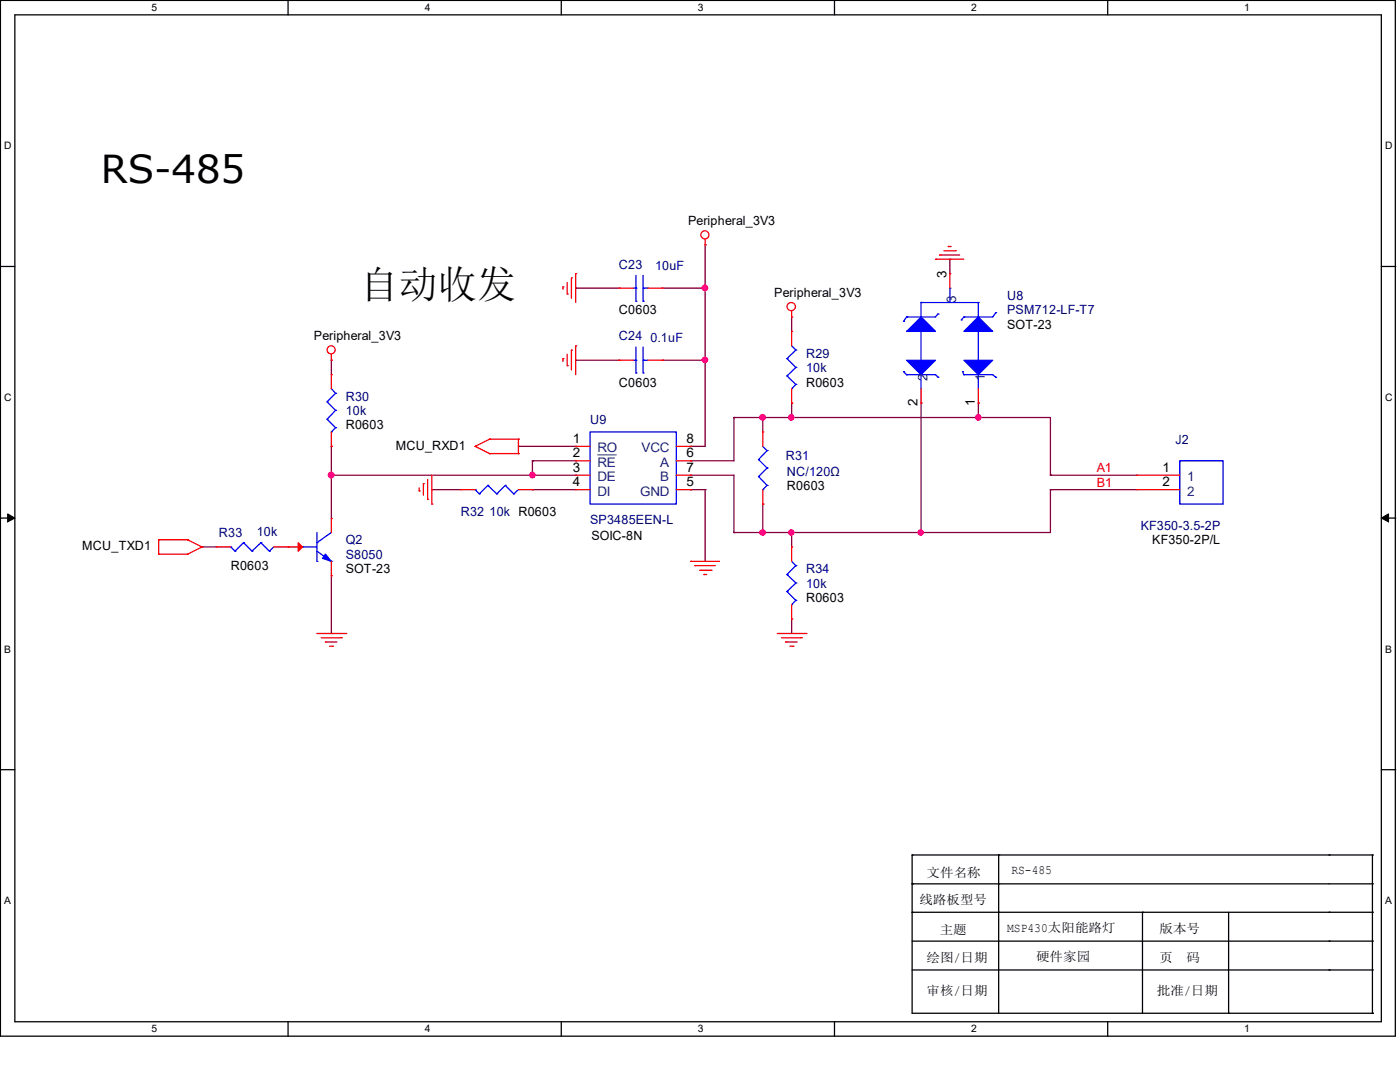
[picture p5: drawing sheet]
<svg xmlns="http://www.w3.org/2000/svg" width="279mm" height="216mm" viewBox="0 0 279 216" stroke-linecap="round" stroke-linejoin="round" font-family="sans-serif">
<path d="M.1 .1h278.4v206.7h-278.4zM3 3h272.7v200.9h-272.7z" fill="none" stroke="#000" stroke-width=".25"/>
<g fill="#fff">
<path d="M30.2 .4h1v2.2h-1z"/>
<path d="M30.2 204.2h1v2.2h-1z"/>
</g>
<path d="M57.5 .1v2.9M57.5 203.9v2.9" fill="none" stroke="#000" stroke-width=".25"/>
<g fill="#fff">
<path d="M84.8 .4h1v2.2h-1z"/>
<path d="M84.8 204.2h1v2.2h-1z"/>
</g>
<path d="M112 .1v2.9M112 203.9v2.9" fill="none" stroke="#000" stroke-width=".25"/>
<g fill="#fff">
<path d="M139.3 .4h1v2.2h-1z"/>
<path d="M139.3 204.2h1v2.2h-1z"/>
</g>
<path d="M166.5 .1v2.9M166.5 203.9v2.9" fill="none" stroke="#000" stroke-width=".25"/>
<g fill="#fff">
<path d="M193.8 .4h1v2.2h-1z"/>
<path d="M193.8 204.2h1v2.2h-1z"/>
</g>
<path d="M221.1 .1v2.9M221.1 203.9v2.9" fill="none" stroke="#000" stroke-width=".25"/>
<g fill="#fff">
<path d="M248.3 .4h1v2.2h-1z"/>
<path d="M248.3 204.2h1v2.2h-1z"/>
<path d="M.8 28h1.4v2.2h-1.4z"/>
<path d="M276.4 28h1.4v2.2h-1.4z"/>
<path d="M.8 78.2h1.4v2.2h-1.4z"/>
<path d="M276.4 78.2h1.4v2.2h-1.4z"/>
</g>
<path d="M.1 53.2h2.9M275.7 53.2h2.9" fill="none" stroke="#000" stroke-width=".25"/>
<g fill="#fff">
<path d="M.8 128.4h1.3v2.2h-1.3z"/>
<path d="M276.4 128.4h1.3v2.2h-1.3z"/>
</g>
<path d="M.1 103.4h2.9M275.7 103.4h2.9" fill="none" stroke="#000" stroke-width=".25"/>
<path d="M1.5 102.5l1.5 .9-1.5 .7zM275.7 103.4l1.4-.9v1.6z" fill="#000" stroke="#000" stroke-width=".2"/>
<g fill="#fff">
<path d="M.8 178.6h1.2v2.2h-1.2z"/>
<path d="M276.4 178.6h1.2v2.2h-1.2z"/>
</g>
<g fill="none" stroke="#000" stroke-width=".25">
<path d="M.1 153.6h2.9M275.7 153.6h2.9M182 170.6h.1M182 176.4h.1M182 170.6v31.6h91.9M182 170.6h91.9M182 176.4h91.9M199.3 176.4h.1M199.3 170.6h.1M199.3 170.6v31.6M265.3 170.6h.1M273.9 170.6h.1"/>
<path d="M273.9 176.4h.1M273.9 170.6v31.6M182 182h.1M182 182h91.9M182 187.8h91.9M182 193.5h91.9M199.3 182h.1M228 182h.1M228 182v20.2M245.2 182v20.2M265.3 182h.1M265.3 193.5h.1"/>
<path d="M265.3 187.8h.1M273.9 187.8h.1M273.9 182h.1M273.9 193.5h.1M245.2 202.2h.1M273.9 202.2h.1"/>
</g>
<g fill="none" stroke="#800040" stroke-width=".25">
<path d="M114.9 57.5h.1M114.9 57.5h8.6M132.2 57.5h.1M132.2 57.5h8.5M140.7 48.9h.1M140.7 57.5h.1M140.7 48.9v40.2h-2.9M189.6 51.7h.1M189.6 51.7v2.9M66.1 71.9h.1M66.1 71.9v2.9M114.9 71.9h.1"/>
<path d="M114.9 71.9h8.6M132.2 71.9h.1M132.2 71.9h8.5M140.7 71.9h.1M158 63.2h.1M158 63.2v2.9M66.1 89.1h.1M66.1 94.8h.1M66.1 94.8h48.8M66.1 89.1v14.4M86.2 97.7h.1M86.2 97.7h5.7"/>
<path d="M103.5 89.1h.1M103.5 89.1h11.4M106.3 91.9h.1M106.3 94.8h.1M106.3 97.7h.1M106.3 97.7h8.6M106.3 91.9h8.6M106.3 91.9v2.9M137.8 94.8h.1M137.8 97.7h.1M137.8 89.1h.1M137.8 91.9h.1"/>
<path d="M137.8 94.8h8.7v11.5M137.8 97.7h2.9M140.7 97.7h.1M140.7 97.7v14.3M146.5 83.3h.1M146.5 83.3h63.1v11.5M146.5 83.3v8.6h-8.7M152.2 83.3h.1M152.2 83.3v2.9M158 80.4h.1M158 83.3h.1M158 80.4v2.9"/>
<path d="M183.8 80.4h.1M183.8 80.4v25.9M195.2 80.4h.1M195.2 83.3h.1M195.2 80.4v2.9M209.6 94.8h.1M209.6 97.7h.1M209.6 97.7v8.6h-63.1M209.6 94.8h17.2M209.6 97.7h17.2M40.3 109.1h.1M40.3 109.1h2.9"/>
<path d="M66.1 114.9v11.5M146.5 106.3h.1M152.2 106.3h.1M152.2 100.6h.1M152.2 100.6v5.7M158 106.3h.1M158 106.3v2.8M183.8 106.3h.1M66.1 126.4h.1M158 123.5h.1M158 123.5v2.9"/>
</g>
<g fill="#f0f" stroke="#f0f" stroke-width=".25">
<circle cx="183.7" cy="106.3" r=".51"/>
<circle cx="140.7" cy="57.4" r=".55"/>
<circle cx="152.2" cy="83.3" r=".55"/>
<circle cx="152.2" cy="106.3" r=".53"/>
<circle cx="157.9" cy="106.3" r=".51"/>
<circle cx="195.2" cy="83.3" r=".53"/>
<circle cx="157.9" cy="83.3" r=".53"/>
<circle cx="106.2" cy="94.8" r=".53"/>
<circle cx="66.1" cy="94.8" r=".55"/>
<circle cx="140.7" cy="71.8" r=".53"/>
</g>
<g fill="none" stroke="#f00" stroke-width=".25">
<path d="M112.4 57.2h.1M112.4 57.2v.5M113.2 58.7h.1M113.2 56.4v2.3M114 55.5h.1M114 55.5v4M114.9 54.6h.1M114.9 54.6v5.8M123.5 57.5h.1M123.5 57.5h2.9M129.3 57.5h2.9M132.2 57.5h.1"/>
<path d="M140.7 48.9h.1M140.7 47.8v1.1M186.7 51.7h.1M186.7 51.7h5.7M187.5 50.9h.1M187.5 50.9h4M188.4 50h2.3M189.2 49.2h.1M189.2 49.2h.6M189.6 54.6h.1M189.6 54.6v2.9M190.7 50h.1"/>
<path d="M66.1 71.9h.1M66.1 74.8h.1M66.1 70.7v1.2M66.1 74.8v2.8M112.4 71.5h.1M112.4 71.5v.6M113.2 73h.1M113.2 70.7v2.3M114 69.8h.1M114 69.8v4M114.9 69h.1M114.9 69v5.8"/>
<path d="M123.5 71.9h.1M123.5 71.9h2.9M129.3 71.9h2.9M132.2 71.9h.1M158 63.2h.1M158 66.1h.1M158 62.1v1.1M158 66.1v2.9M158 77.6v2.8M183.8 77.6v2.8M195.2 77.6v2.8M66.1 89.1h.1"/>
<path d="M66.1 86.2v2.9M83.7 98h.1M83.7 97.4v.6M84.5 96.5h.1M84.5 96.5v2.3M85.3 99.7h.1M85.3 95.7v4M86.2 94.8v5.8M91.9 97.7h.1M91.9 97.7h2.9M94.8 89.1h.1M94.8 89.1l2.9 1.4"/>
<path d="M97.7 87.6h.1M97.7 90.5h.1M97.7 87.6l-2.9 1.5M97.7 87.6h5.8M97.7 90.5h5.8M103.5 87.6h.1M103.5 90.5h.1M103.5 87.6v2.9M103.5 97.7h2.8M106.3 97.7h.1M114.9 89.1h.1M114.9 91.9h.1"/>
<path d="M114.9 94.8h.1M114.9 97.7h.1M114.9 89.1h2.9M114.9 91.9h2.9M114.9 94.8h2.9M114.9 97.7h2.9M135 89.1h2.8M135 91.9h2.8M135 94.8h2.8M135 97.7h2.8M137.8 97.7h.1M137.8 91.9h.1"/>
<path d="M137.8 94.8h.1M137.8 89.1h.1M152.2 86.2h.1M152.2 86.2v2.9M152.2 97.7v2.9M158 80.4h.1M183.8 80.4h.1M195.2 80.4h.1M226.8 94.8h.1M226.8 97.7h.1M226.8 94.8h8.7M226.8 97.7h8.7"/>
<path d="M31.7 110.6h.1M31.7 107.7h.1M31.7 110.6h5.7M31.7 107.7v2.9M31.7 107.7h5.7M37.4 110.6h.1M37.4 107.7h.1M37.4 107.7l2.9 1.4M40.3 109.1h.1M40.3 109.1l-2.9 1.5M43.2 109.1h.1M43.2 109.1h2.9"/>
<path d="M54.6 109.1h5.8M57.5 109.1h.1M66.1 103.5h.1M66.1 114.9h.1M66.1 103.5v2.8M66.1 112v2.9M86.2 100.6h.1M137.8 112h.1M137.8 112h5.8M138.7 112.9h.1M138.7 112.9h4M139.6 113.8h2.3"/>
<path d="M140.5 114.6h.1M140.5 114.6h.6M141.9 113.8h.1M152.2 100.6h.1M158 109.1h.1M158 109.1v2.9M63.2 126.4h5.8M64.1 127.3h4.1M64.9 128.1h.1M64.9 128.1h2.3M65.8 128.9h.6M66.4 128.9h.1"/>
<path d="M68.2 127.3h.1M69 126.4h.1M155.1 126.4h5.8M156 127.3h3.9M156.8 128.1h.1M156.8 128.1h2.3M157.6 128.9h.6M158 123.5h.1M158 120.6v2.9M158.2 128.9h.1M159.9 127.3h.1M160.9 126.4h.1"/>
<circle cx="140.7" cy="46.9" r=".8"/>
<circle cx="66.1" cy="69.8" r=".8"/>
<circle cx="157.9" cy="61.2" r=".83"/>
</g>
<g fill="none" stroke="#00f" stroke-width=".25">
<path d="M126.4 57.5h.5M126.9 57.5h.1M126.9 54.9v5.2M128.4 57.5h.1M128.4 57.5h.9M128.4 54.9v5.2M189.6 57.5h.1M189.6 57.5v2.9M66.1 77.6l.9 .9M67 78.5h.1M67 78.5l-1.7 1.7M126.4 71.9h.5"/>
<path d="M126.9 60.1h.1M126.9 71.9h.1M126.9 74.4h.1M126.9 69.3v5.1M128.4 60.1h.1M128.4 74.4h.1M128.4 71.9h.1M128.4 69.3v5.1M128.4 71.9h.9M157.1 71.5h.1M157.1 75h.1M157.1 71.5l1.7 1.8"/>
<path d="M157.1 75l1.7 1.7M158 77.6h.1M158 69l.8 .8M158.8 69.8h.1M158.8 73.3h.1M158.8 76.7h.1M158.8 69.8l-1.7 1.7M158.8 73.3l-1.7 1.7M158.8 76.7l-.8 .9M180.3 64.1h.1M180.3 74.2h.1M180.3 74.2l.6 .6"/>
<path d="M180.9 63.2h.1M180.9 74.8h.1M180.9 74.8h5.8l.5 .5M180.9 63.2l-.6 .9M183.8 60.4h.1M183.8 60.4v17.2M183.8 60.4h11.4M187.2 62.7h.1M187.2 75.3h.1M187.2 62.7l-.5 .5h-5.8M191.9 63.8h.1M192.1 74.2h.1"/>
<path d="M192.1 74.2l.3 .6M192.4 74.8h.1M192.4 63.2h.1M192.4 74.8h5.7l.6 .5M192.4 63.2l-.5 .6M195.2 60.4h.1M195.2 60.4v17.2M198.7 62.4h.1M198.7 75.3h.1M198.7 62.4l-.6 .8h-5.7M65.3 80.2h.1M65.3 83.7h.1"/>
<path d="M65.3 80.2l1.7 1.7M65.3 83.7l1.7 1.6M66.1 86.2h.1M67 81.9h.1M67 85.3h.1M67 81.9l-1.7 1.8M67 85.3l-.9 .9M94.8 97.7h.1M94.8 97.7l.9 .9M95.7 98.6h.1M97.4 96.9h.1M97.4 96.9l1.7 1.7"/>
<path d="M97.4 96.9l-1.7 1.7M99.1 98.6h.1M100.8 96.9h.1M100.8 96.9l1.7 1.7M100.8 96.9l-1.7 1.7M102.5 98.6h.1M103.5 97.7l-1 .9M117.8 86.2h17.2v14.4h-17.2zM151.4 91.7h.1M151.4 95.1h.1M151.4 91.7l1.7 1.7M151.4 95.1l1.7 1.8"/>
<path d="M152.2 97.7h.1M152.2 89.1l.9 .8M153.1 89.9h.1M153.1 93.4h.1M153.1 96.9h.1M153.1 89.9l-1.7 1.8M153.1 93.4l-1.7 1.7M153.1 96.9l-.9 .8M235.5 91.9h8.6v8.7h-8.6zM46.1 109.1h.1M46.1 109.1l.8 .9M46.9 110h.1"/>
<path d="M48.6 108.3h.1M48.6 108.3l1.7 1.7M48.6 108.3l-1.7 1.7M50.3 110h.1M52.1 108.3h.1M52.1 108.3l1.7 1.7M52.1 108.3l-1.8 1.7M53.8 110h.1M54.6 109.1l-.8 .9M60.4 109.1h.1M60.4 109.1h2.8M63.2 108.3h.1"/>
<path d="M63.2 112h.1M63.2 110l2.9 2M63.2 106.3v5.7M66.1 112h.1M66.1 106.3l-2.9 2M157.1 114.6h.1M157.1 118h.1M157.1 114.6l1.7 1.7M157.1 118l1.7 1.8M158 112l.8 .9M158.8 112.9h.1M158.8 116.3h.1"/>
<path d="M158.8 119.8h.1M158.8 112.9l-1.7 1.7M158.8 116.3l-1.7 1.7M158.8 119.8l-.8 .8M158 120.6h.1"/>
</g>
<path d="M119.2 90.8h3.7M122.9 90.8h.1" fill="none" stroke="#004080" stroke-width=".2"/>
<g fill="#00f" stroke="#00f" stroke-width=".25">
<path d="M64.9 110.6l1.2 1.4-1.8-.6z"/>
<path d="M192.4 71.9h5.7l-2.9 2.9z" fill-rule="evenodd"/>
<path d="M195.2 63.2l2.9 2.9h-5.7z" fill-rule="evenodd"/>
<path d="M180.9 71.9h5.8l-2.9 2.9z" fill-rule="evenodd"/>
<path d="M183.8 63.2l2.9 2.9h-5.8z" fill-rule="evenodd"/>
</g>
<path d="M59.5 108.3l.9 .8-.9 .9z" fill="#f00" stroke="#f00" stroke-width=".25"/>
<g font-size="7.7">
<text x="20.2" y="36.6">RS-485</text>
<text x="71.9" y="59.5">自动收发</text>
</g>
<g font-size="2.6">
<text x="188.9" y="55.5" transform="rotate(-90 188.9 55.5)">3</text>
<text x="183.1" y="81.1" transform="rotate(-90 183.1 81.1)">2</text>
<text x="194.6" y="81.1" transform="rotate(-90 194.6 81.1)">1</text>
<text x="114.3" y="88.4">1</text>
<text x="137" y="88.4">8</text>
<text x="114.3" y="91.3">2</text>
<text x="114.3" y="94.1">3</text>
<text x="137" y="91.3">6</text>
<text x="137" y="94.1">7</text>
<text x="232" y="94.1">1</text>
<text x="114.3" y="97">4</text>
<text x="137" y="97">5</text>
<text x="232" y="97">2</text>
</g>
<g font-size="2.6" fill="#004080">
<text x="190.8" y="60.5" transform="rotate(-90 190.8 60.5)">3</text>
<text x="185.1" y="76.1" transform="rotate(-90 185.1 76.1)">2</text>
<text x="196.5" y="76.1" transform="rotate(-90 196.5 76.1)">1</text>
<text x="119.2" y="90.3">RO</text>
<text x="119.2" y="93.1">RE</text>
<text x="128" y="90.3">VCC</text>
<text x="131.7" y="93.1">A</text>
<text x="119.2" y="96">DE</text>
<text x="119.2" y="98.9">DI</text>
<text x="127.8" y="98.9">GND</text>
<text x="131.7" y="96">B</text>
<text x="236.9" y="96">1</text>
<text x="236.9" y="98.9">2</text>
</g>
<g font-size="2.5">
<text x="137.3" y="45">Peripheral_3V3</text>
<text x="154.5" y="59.3">Peripheral_3V3</text>
<text x="123.5" y="62.7">C0603</text>
<text x="201" y="65.6">SOT-23</text>
<text x="62.7" y="67.9">Peripheral_3V3</text>
<text x="123.5" y="77.1">C0603</text>
<text x="160.9" y="77.1">R0603</text>
<text x="69" y="85.7">R0603</text>
<text x="79" y="89.7">MCU_RXD1</text>
<text x="157.1" y="97.8">R0603</text>
<text x="118" y="107.8">SOIC-8N</text>
<text x="16.4" y="109.8">MCU_TXD1</text>
<text x="46.1" y="113.8">R0603</text>
<text x="230" y="108.6">KF350-2P/L</text>
<text x="69" y="114.4">SOT-23</text>
<text x="160.9" y="120.1">R0603</text>
<text x="184.9" y="175">文件名称</text>
<text x="201.8" y="174.4">RS-485</text>
<text x="183.5" y="180.4">线路板型号</text>
<text x="201" y="185.9">MSP430太阳能路灯</text>
<text x="184.9" y="191.9">绘图/日期</text>
<text x="187.5" y="186.4">主题</text>
<text x="206.8" y="191.7">硬件家园</text>
<text x="231.4" y="191.9">页</text>
<text x="231.4" y="186.2">版本号</text>
<text x="236.8" y="191.9">码</text>
<text x="184.9" y="198.5">审核/日期</text>
<text x="230.9" y="198.5">批准/日期</text>
</g>
<g font-size="2.5" fill="#000080">
<text x="123.5" y="53.6">C23</text>
<text x="130.7" y="53.8">10uF</text>
<text x="201" y="59.9">U8</text>
<text x="201" y="62.7">PSM712-LF-T7</text>
<text x="123.5" y="67.9">C24</text>
<text x="129.8" y="68.2">0.1uF</text>
<text x="160.9" y="71.4">R29</text>
<text x="160.9" y="74.3">10k</text>
<text x="69" y="79.9">R30</text>
<text x="69" y="82.8">10k</text>
<text x="117.8" y="84.6">U9</text>
<text x="234.6" y="88.6">J2</text>
<text x="156.8" y="91.7">R31</text>
<text x="157.1" y="94.9">NC/120Ω</text>
<text x="43.7" y="107.2">R33</text>
<text x="51.2" y="106.9">10k</text>
<text x="91.9" y="103">R32</text>
<text x="97.7" y="103">10k R0603</text>
<text x="117.8" y="104.6">SP3485EEN-L</text>
<text x="227.7" y="105.8">KF350-3.5-2P</text>
<text x="69" y="108.6">Q2</text>
<text x="69" y="111.5">S8050</text>
<text x="160.9" y="114.4">R34</text>
<text x="160.9" y="117.3">10k</text>
</g>
<g font-size="2.5" fill="#f00">
<text x="218.9" y="94.2">A1</text>
<text x="218.9" y="97.1">B1</text>
</g>
<g font-size="2">
<text x="30.2" y="2.2">5</text>
<text x="84.8" y="2.2">4</text>
<text x="139.3" y="2.2">3</text>
<text x="193.8" y="2.2">2</text>
<text x="248.3" y="2.2">1</text>
<text x=".8" y="29.8">D</text>
<text x="276.4" y="29.8">D</text>
<text x=".8" y="80">C</text>
<text x="276.4" y="80">C</text>
<text x=".8" y="130.2">B</text>
<text x="276.4" y="130.2">B</text>
<text x=".8" y="180.4">A</text>
<text x="276.4" y="180.4">A</text>
<text x="30.2" y="206">5</text>
<text x="84.8" y="206">4</text>
<text x="139.3" y="206">3</text>
<text x="193.8" y="206">2</text>
<text x="248.3" y="206">1</text>
</g>
</svg>
